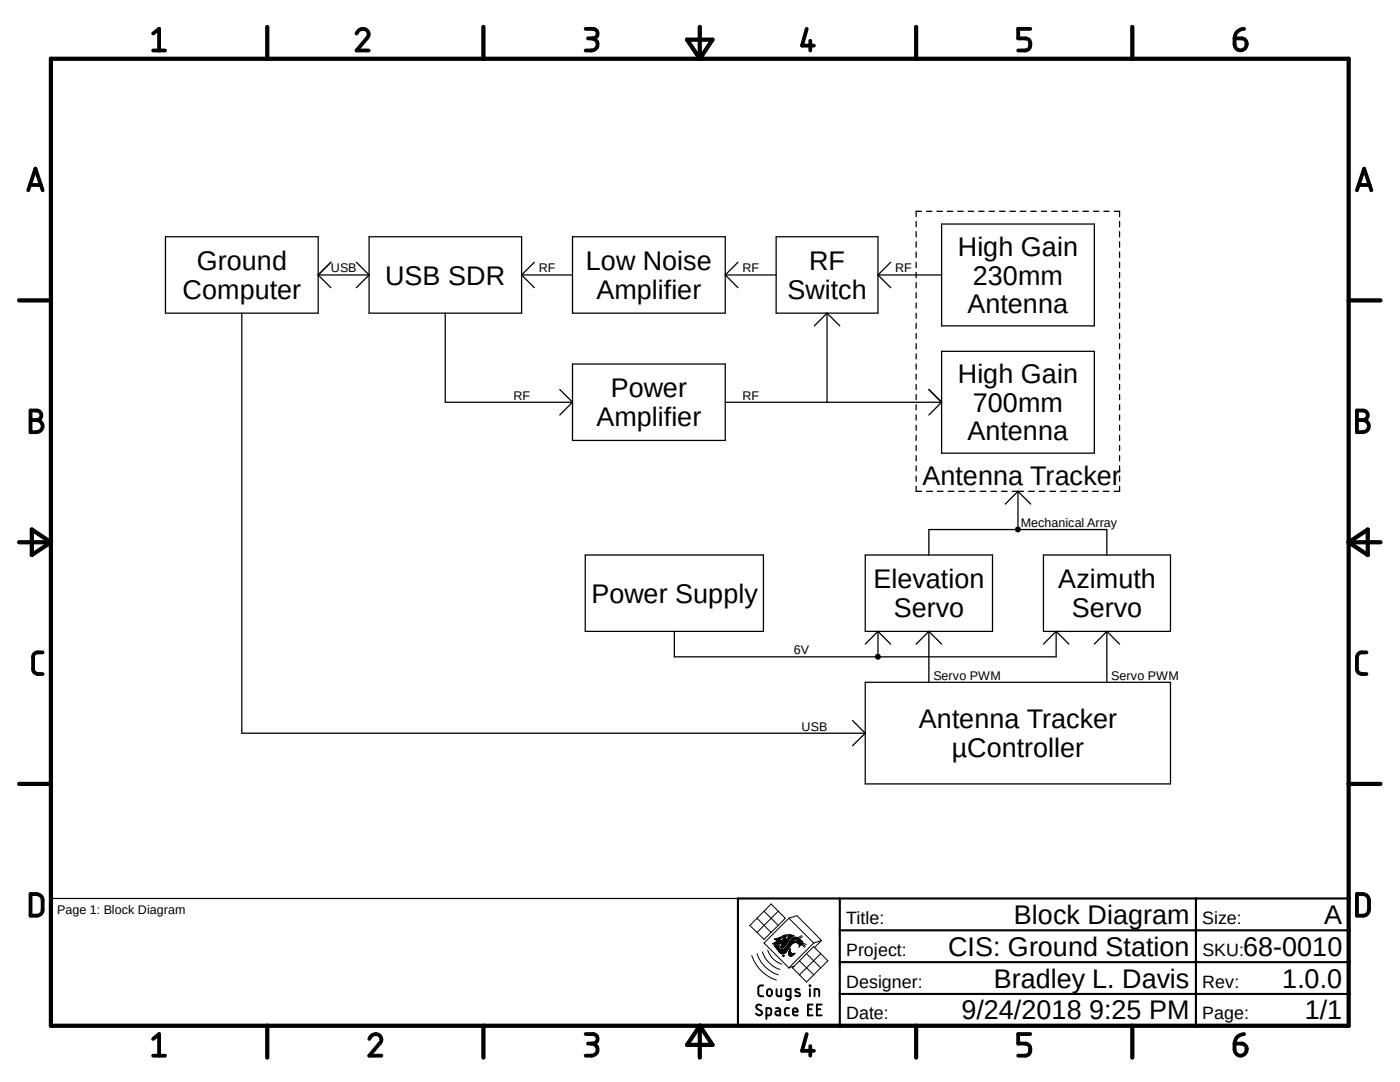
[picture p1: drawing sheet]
<svg xmlns="http://www.w3.org/2000/svg" width="279mm" height="216mm" viewBox="0 0 279 216" stroke-linecap="round" stroke-linejoin="round" font-family="sans-serif">
<path d="M3.3 3.1l272.8 209.7M276.1 3.1l-272.8 209.7" fill="none" stroke="#fff" stroke-width=".2"/>
<g fill="none" stroke="#000" stroke-width=".25">
<path d="M33 47.2h30.5v15.3h-30.5zM63.5 54.9h10.2M63.5 54.9l2.5 2.5M66 52.3l-2.5 2.6M71.1 52.3l2.6 2.6M73.7 54.9l-2.6 2.5M73.7 47.2h30.4v15.3h-30.4zM104.1 54.9h10.2M104.1 54.9l2.5 2.5M106.6 52.3l-2.5 2.6M114.3 47.2h30.4v15.3h-30.4zM144.7 54.9h10.2"/>
<path d="M144.7 54.9l2.6 2.5M147.3 52.3l-2.6 2.6M154.9 47.2h20.3v15.3h-20.3zM175.2 54.9h12.7M175.2 54.9l2.6 2.5M177.8 52.3l-2.6 2.6M182.8 44.2v1.1M182.8 46.2v1.1M182.8 48.3v1M182.8 50.3v1.1M182.8 52.3v1.1M182.8 54.4v1"/>
<path d="M182.8 56.4v1M182.8 58.4v1.1M183.9 42.2h-1.1v1M184.9 42.2h1.1M187 42.2h1.1M187.9 44.7h30.5v20.3h-30.5zM189.1 42.2h1.1M191.1 42.2h1.1M193.3 42.2h1M195.3 42.2h1.1M197.4 42.2h1.1M199.5 42.2h1.1"/>
<path d="M201.5 42.2h1.1M203.6 42.2h1.1M205.7 42.2h1.1M207.8 42.2h1.1M209.9 42.2h1M212 42.2h1.1M214 42.2h1.1M216.1 42.2h1.1M218.2 42.2h1.1M220.3 42.2h1.1M222.4 42.2h1v1M223.4 44.2v1.1"/>
<path d="M223.4 46.2v1.1M223.4 48.3v1M223.4 50.3v1.1M223.4 52.3v1.1M223.4 54.4v1M223.4 56.4v1M223.4 58.4v1.1M48.3 62.5v83.8h124.4M88.9 62.5v17.8h25.4M111.7 77.7l2.6 2.6M114.3 72.6h30.4v15.3h-30.4zM165.1 62.5l-2.6 2.5"/>
<path d="M165.1 62.5l2.5 2.5M165.1 62.5v17.8M182.8 60.5v1M182.8 62.5v1M182.8 64.5v1M182.8 66.5v1.1M182.8 68.6v1M182.8 70.6v1M182.8 72.6v1.1M182.8 74.7v1M182.8 76.7v1M182.8 78.7v1.1"/>
<path d="M185.4 77.7l2.5 2.6M187.9 70.1h30.5v20.3h-30.5zM223.4 60.5v1M223.4 62.5v1M223.4 64.5v1M223.4 66.5v1.1M223.4 68.6v1M223.4 70.6v1M223.4 72.6v1.1M223.4 74.7v1M223.4 76.7v1M223.4 78.7v1.1"/>
<path d="M114.3 80.3l-2.6 2.5M144.7 80.3h43.2M182.8 97v1h1.1M182.8 80.8v1M182.8 82.8v1M182.8 84.8v1.1M182.8 86.9v1M182.8 88.9v1M182.8 90.9v1M182.8 93v1M182.8 95v1M185 98h1.1"/>
<path d="M187.1 98h1.1M187.9 80.3l-2.5 2.5M189.2 98h1.2M191.3 98h1.2M193.5 98h1.1M195.6 98h1.2M197.7 98h1.2M199.9 98h1.1M202 98h2.3M203.2 98v7.7M203.2 98l-2.6 2.6M203.2 98l2.5 2.6"/>
<path d="M205.3 98h1.1M207.4 98h1.1M209.5 98h1.2M211.7 98h1.1M213.8 98h1.1M215.9 98h1.1M218.1 98h1.1M220.2 98h1.1M223.4 80.8v1M223.4 82.8v1M223.4 84.8v1.1M223.4 86.9v1"/>
<path d="M223.4 88.9v1M223.4 90.9v1M223.4 93v1M223.4 95v1M223.4 97v1h-1.1M116.8 110.7h35.6v15.3h-35.6zM172.7 110.7h25.4v15.3h-25.4zM185.4 110.7v-5h35.5v5M208.2 110.7h25.4v15.3h-25.4zM134.6 126v5.1h76.2v-5.1M172.7 136.1h60.9v20.3h-60.9zM175.2 126l-2.5 2.5"/>
<path d="M175.2 126l2.6 2.5M175.2 126v5.1M185.4 126v10.1M185.4 126l2.5 2.5M185.4 126l-2.6 2.5M210.8 126l-2.6 2.5M210.8 126l2.5 2.5M220.9 126v10.1M220.9 126l-2.5 2.5M220.9 126l2.5 2.5M170.1 143.8l2.6 2.5M172.7 146.3l-2.6 2.5"/>
<path d="M10.2 179.3h137.1"/>
</g>
<g fill="#000">
<path d="M202.8 105.3l.4-.1 .3 .1 .2 .4-.2 .3-.3 .2-.4-.2-.2-.3z" fill-rule="evenodd"/>
<path d="M174.8 130.7l.4-.1 .4 .1 .1 .4-.1 .3-.4 .2-.4-.2-.1-.3z" fill-rule="evenodd"/>
</g>
<g fill="none" stroke="#000" stroke-width=".2">
<path d="M202.8 105.3l.4-.1 .3 .1 .2 .4-.2 .3-.3 .2-.4-.2-.2-.3zM174.8 130.7l.4-.1 .4 .1 .1 .4-.1 .3-.4 .2-.4-.2-.1-.3zM150 190.7a7.7 7.7 0 0 0 4.9 4.9M151.1 190.3a6.6 6.6 0 0 0 4.2 4.2M151.1 186.1l1.4 1.4 1.4-1.4M151.1 183.2l2.8 2.9M152.1 189.9a5.7 5.7 0 0 0 3.6 3.6M152.5 181.8l1.4-1.4 2.8 2.8-1.4 1.5M152.5 181.8l-2.9 2.9 1.5 1.4M152.5 181.8l2.8 2.9M153.2 189.6a4.4 4.4 0 0 0 2.8 2.8M154.3 188.3h1.6"/>
<path d="M154.3 188.3l.6 .1 1.3-.3-.2 .6M154.3 188.3h1.3M154.5 188.2l-.3 .1h.1M154.5 188.2h2.6M154.6 187.4h1.1M154.6 188.8h.8M154.7 188.1h2.4M154.7 188.9h.5M154.7 187.5h1M154.7 188.9l.7 1M154.8 189h.5M154.8 188h2.4"/>
<path d="M154.9 189.1h.4M154.9 187.6h.8M154.9 189.2h.5M154.9 187.3h.9M154.9 187.9l-.4 .3M154.9 187.9h2.3M155 187.8h.6M155 189.3h.5M155.1 189.4h.6M155.1 187.7h.6M155.2 189.6h2M155.2 187.2h.7"/>
<path d="M155.2 188.9l.1 .2M155.3 189.7h1.8M155.3 184.7l-1.4 1.4M155.3 181.8l-4.2 4.3M155.3 189.1l.5 .4M155.4 188.8l-.2 .1M155.4 189.8h1.6M155.4 189.9h1.5M155.4 188.8l-.9-.1 .2 .2M155.4 189.9l.2 .2M155.5 188.7h.1M155.5 187.1h.4"/>
<path d="M155.5 190h1.3M155.5 188.7h-.2M155.5 188.7l-.1 .1M155.6 190.1l.4 .2h.4M155.6 190.1h1.2M155.7 190.2h1M155.7 189h.7M155.7 188.9h.8M155.7 187h.2M155.8 188.8h.7M155.8 190.2h.8M155.8 189.1h.5"/>
<path d="M155.8 187.8h1.5M155.9 188.8h.7M155.9 186.9h.1M155.9 186.9l-.3 1 .6-.3M155.9 186.9l-1.3 .5 .6 .3-.3 .2M156 188.7h.7M156 188.6h.8M156 187.7h1.4M156 188.5h.8M156.1 188.4h.8M156.1 187.7h1.3M156.1 188.3h.9"/>
<path d="M156.2 188.3h.8M156.2 187.6h1.2M156.2 186.8h.7M156.2 186.8l.1 .3h.1l-.1 .3M156.3 190.8h.2M156.3 189.5h.9M156.3 187.5h.4M156.3 187h.5M156.3 186.9h.5M156.3 187.4l-.1 .2M156.3 187.4h.4M156.3 190.8h.1"/>
<path d="M156.3 187.3h.5M156.4 190.7l.1-.1v.2M156.4 187.2h.4M156.4 187.1h.4M156.4 186.7l-.2 .1M156.4 186.7h.5M156.5 190.8h-.2M156.5 189.4l-1.3 .1M156.5 189.4h.8M156.5 190.7h-.3l.1 .1M156.6 189.3l-.1 .1M156.6 189.3h.8"/>
<path d="M156.7 189.2h.7M156.7 186.6h.3l-.1 .3h-.7M156.7 186.6l-.3 .1M156.7 186.6h.3M156.7 190.2l-.4 .1M156.7 187.4l.1 .2 .1-.1M156.8 189.1h.7M156.8 186.9l-.1 .5M156.8 188.5l-.4 .5a.51 .51 0 0 1-.7 0l.3-.3M156.8 189h.8M156.9 189l-.3 .3M156.9 190l-.2 .2"/>
<path d="M156.9 188.9h.7M156.9 187.5h.6M157 188.8h.6M157 187.4h.6M157.1 188.8h.6M157.1 188.8l-.2 .2M157.1 187.3h.5M157.1 188.7h.7M157.2 188.6h.7M157.2 187.2l-.3 .3M157.2 188.5h.7M157.2 187.2h.5"/>
<path d="M157.3 188.4h.7M157.3 187.8l-.5 .7M157.3 187.1h.5M157.3 186.7h1.1M157.3 186.6h.8M157.4 190.3v.3M157.4 190.1v.2M157.4 190.4h1.1M157.4 190.3h1.1M157.4 190.2h.6M157.4 190.2h.5M157.4 188.3h.7"/>
<path d="M157.4 187h.5M157.4 190.5h1M157.4 190.1h.4M157.4 190h.4M157.4 186.9h.8M157.4 188.3h.8M157.4 186.9h.6M157.4 183.2l5 5M157.4 183.2l-4.9 5 5 5M157.4 183.2l1.6-.5 5 5M157.4 190.6h.9M157.4 189.9h.3"/>
<path d="M157.4 186.8l-.2 .4M157.4 188.2h.9M157.5 189.8h.2M157.5 188.1h1.7M157.5 188.1l-.4 .7M157.5 190.7h.7M157.5 189.7h.2M157.6 189.7h.1M157.6 188h1.4M157.6 189.6l.1-.3v.4M157.6 189.6l-.2 .5M157.6 189.6h.1"/>
<path d="M157.6 187.9h1.4M157.6 189.5h.1M157.6 187.8h1.2M157.7 190.8h.3M157.7 189.7l.1 .3M157.7 189.4h.1M157.7 187.7l-.2 .4M157.7 187.7h.4M157.8 190l.3 .3 .6-.1-.7 .6-.6-.2M157.8 187.7h.3M157.9 187.6h.3M157.9 187.5h.5"/>
<path d="M158 187.4h1.6M158.1 187.3h1.3M158.2 186.9l-.9 .9M158.2 187.2h1.1M158.3 186.8h-1v-.3l1.2 .2-.3 .2M158.3 187.1h.9M158.3 187.1a1.08 1.08 0 0 1 1.4 .4l.5 .4M158.3 187.1l-.6 .6M158.5 190.2h.1M158.7 188.1a2.43 2.43 0 0 0-1.6 1.6l-.2 .3M158.8 187.5h.9M159 187.6h.8"/>
<path d="M159 188.1l.2 .1M159.1 187.7h.8M159.1 187.7l-.5-.3-.6 .3 .7 .1 .5 .4M159.1 187.7l.2 .2M159.2 187.7h.8M159.2 188.2l.3 .3M159.3 187.8h.8M159.3 188.2h.1M159.3 188.3h.8M159.3 187.9h.9M159.3 187.9l.1 .1M159.4 188.3h.6"/>
<path d="M159.4 188.2h.7M159.4 188.1h.7M159.4 188h.8M159.4 188v.2M159.5 188.4h.5M159.5 188.8l-.1 .3M159.5 188.6h.3M159.5 188.5h.4M159.5 188.5l.1 .2M159.6 191.7l-1.4 1.4 1.4 1.4M159.6 191.7l2.8 2.8M159.6 188.8h.1"/>
<path d="M159.6 188.7h.1M159.6 188.7l-.1 .1M159.7 188.7l-.2 .1M159.8 188.6l-.1 .1M159.9 188.4l.7 .6M160 186.7l-.8 .5M160 188.4l-.2 .2M160.1 188.3l.6 .5M160.1 188.3l-.1 .1M160.1 188.1l.8 .4M160.1 186.9l-.6 .4M160.2 187.9l-.1 .4"/>
<path d="M161 190.3l1.4-1.4 2.8 2.8-1.4 1.4M161 190.3l-1.4 1.4M161 190.3l2.8 2.8M162.4 188.2l-5 4.9 1.1-.3M163.8 193.1l-2.8 2.9-1.4-1.5M163.8 190.3l-4.2 4.2M164 187.7l-1.6 .5M164 187.7l-1.4 1.4"/>
</g>
<g fill="none" stroke="#000" stroke-width=".85">
<path d="M10.2 11.7h259v193h-259zM53.3 5.4v6.3M96.5 5.4v6.3M137.1 7.9h5.1l-2.5 3.8zM139.7 5.4v6.3M182.8 5.4v6.3M226 5.4v6.3M3.8 59.9h6.4M269.2 59.9h6.3M3.8 108.2h6.4M6.3 105.7l3.9 2.5-3.9 2.5zM269.2 108.2h6.3"/>
<path d="M269.2 108.2l3.8-2.5v5zM3.8 156.4h6.4M269.2 156.4h6.3M53.3 204.7v6.3M96.5 204.7v6.3M139.7 204.7v6.3M139.7 204.7l2.5 3.8h-5.1zM182.8 204.7v6.3M226 204.7v6.3"/>
</g>
<g fill="none" stroke="#000" stroke-width=".76">
<path d="M30.6 6.7l1.1-.9v4.3M30.6 10.1h2.3M71.2 6.7a1.19 1.19 0 0 1 1.5-.9 1.19 1.19 0 0 1 .7 1.6l-2.2 2.7h2.4M116.9 5.8h1.4a.95 .95 0 0 1 1 .9 .95 .95 0 0 1-1 1h-1M118.1 7.7a1.21 1.21 0 0 1 1.2 1.2 1.21 1.21 0 0 1-1.2 1.2h-1.2M161 5.8l-.9 3.3h2.3M161.7 8.1v2M205.6 5.8h-2.4v1.9h1.4a1.23 1.23 0 0 1 1 1.2 1.23 1.23 0 0 1-1 1.2h-1.4M246.4 7.7h1.4a1.2 1.2 0 0 1 1 1.3 1.2 1.2 0 0 1-1.3 1 1.2 1.2 0 0 1-1.1-1.2zM248.3 5.8a1.88 1.88 0 0 0-1.9 1.9M5.6 38l1.5-4.3 1.4 4.3M6 36.9h2.2"/>
<path d="M270.8 38l1.4-4.3 1.5 4.3M271.2 36.9h2.1M6.1 81.9h1.2a.95 .95 0 0 1 1 1 .95 .95 0 0 1-1 .9 1.21 1.21 0 0 1 1.2 1.2 1.21 1.21 0 0 1-1.2 1.2h-1.2zM6.1 83.8h1.2M270.8 81.9h1.2a.95 .95 0 0 1 1 1 .95 .95 0 0 1-1 .9 1.21 1.21 0 0 1 1.2 1.2 1.21 1.21 0 0 1-1.2 1.2h-1.2zM270.8 83.8h1.2M8.5 130.2h-1a.87 .87 0 0 0-.9 .9v2.4a.97 .97 0 0 0 .9 1h1M272.7 130.2h-.9a.94 .94 0 0 0-1 .9v2.4a.97 .97 0 0 0 1 1h.9M6.1 178.4a2.22 2.22 0 0 1 2.2 .5l.2 .7v1.9a1.13 1.13 0 0 1-1.2 1.2h-1.2zM270.8 178.4a2.07 2.07 0 0 1 2.2 .5l.2 .7v1.9a1.21 1.21 0 0 1-1.2 1.2h-1.2zM30.6 207.3l1.1-1v4.4M30.6 210.7h2.3"/>
<path d="M73.7 207.3a1.19 1.19 0 0 1 1.5-1 1.19 1.19 0 0 1 .7 1.7l-2.2 2.7h2.4M116.9 206.3h1.4a.95 .95 0 0 1 1 1 .95 .95 0 0 1-1 .9h-1M118.1 208.2a1.21 1.21 0 0 1 1.2 1.2 1.21 1.21 0 0 1-1.2 1.3h-1.2M161 206.3l-.9 3.4h2.3M161.7 208.7v2M205.6 206.3h-2.4v1.9h1.4a1.23 1.23 0 0 1 1 1.2 1.23 1.23 0 0 1-1 1.3h-1.4M246.4 208.2h1.4a1.2 1.2 0 0 1 1 1.4 1.2 1.2 0 0 1-1.3 1 1.2 1.2 0 0 1-1.1-1.1zM248.3 206.3a1.88 1.88 0 0 0-1.9 1.9"/>
</g>
<path d="M167.6 179.3v25.4M238.7 179.3v25.4M269.2 179.3h-121.9v25.4M167.6 198.3h101.6M167.6 192h101.6M167.6 185.6h101.6" fill="none" stroke="#000" stroke-width=".42"/>
<g fill="none" stroke="#000" stroke-width=".38">
<path d="M152.3 196.6l-.7 .1-.3 .4 .1 1.4 .4 .3h.5M153.2 197.6a.49 .49 0 0 1 .5-.2 .49 .49 0 0 1 .4 .4v.5a.49 .49 0 0 1-.5 .5 .49 .49 0 0 1-.5-.5zM155 197.4v1l.3 .4h.6v-1.4M157.8 198.8h-.6l-.3-.2-.1-.9 .2-.3h.8v1.7l-.4 .4h-.4M159.6 197.4a.61 .61 0 0 0-.9 .2l.2 .4 .6 .2 .2 .3a.63 .63 0 0 1-1 .2M161.6 196.6l.1 .1zM161.6 197.4v1.4M162.6 198.8v-1.4h.6l.2 .1 .1 1.3M151.9 200.6a.6 .6 0 0 0-1 .3l.3 .4 .6 .4a.54 .54 0 0 1 .1 .8 .54 .54 0 0 1-.8-.1l-.2-.1M153 202.6h.5l.3-.2 .1-.9-.2-.3h-.7v2.1M154.9 201.2h.6l.2 .3v1.1h-.5a.42 .42 0 0 1-.5-.4 .42 .42 0 0 1 .5-.4h.5M157.5 201.2h-.7l-.2 .3 .1 .9 .3 .2h.5"/>
<path d="M158.2 201.9h1a.49 .49 0 0 0-.3-.7 .49 .49 0 0 0-.7 .4l.1 .8 .3 .2h.6M161.2 201.4h.8M162.2 200.4h-1v2.2h1M163 201.4h.7M164 200.4h-1v2.2h1"/>
</g>
<g font-size="5.4">
<text x="39.3" y="53.9">Ground</text>
<text x="116.9" y="53.9">Low Noise</text>
<text x="161.5" y="53.9">RF</text>
<text x="191.2" y="51.1">High Gain</text>
<text x="36.4" y="59.6">Computer</text>
<text x="76.9" y="56.8">USB SDR</text>
<text x="119" y="59.6">Amplifier</text>
<text x="157.1" y="59.6">Switch</text>
<text x="194.1" y="56.8">230mm</text>
<text x="193.1" y="62.5">Antenna</text>
<text x="191.2" y="76.5">High Gain</text>
<text x="121.9" y="79.3">Power</text>
<text x="194.1" y="82.2">700mm</text>
<text x="119" y="85">Amplifier</text>
<text x="193.1" y="87.9">Antenna</text>
<text x="184.1" y="96.8">Antenna Tracker</text>
<text x="174.3" y="117.4">Elevation</text>
<text x="211.2" y="117.4">Azimuth</text>
<text x="118" y="120.3">Power Supply</text>
<text x="178.4" y="123.1">Servo</text>
<text x="213.9" y="123.1">Servo</text>
<text x="183.4" y="145.3">Antenna Tracker</text>
<text x="189.9" y="151">µController</text>
<text x="202.4" y="184.4">Block Diagram</text>
<text x="264.3" y="184.4">A</text>
<text x="189.2" y="190.7">CIS: Ground Station</text>
<text x="248.1" y="190.7">68-0010</text>
<text x="198.3" y="197.1">Bradley L. Davis</text>
<text x="255.9" y="197.1">1.0.0</text>
<text x="191.9" y="203.4">9/24/2018 9:25 PM</text>
<text x="260.4" y="203.4">1/1</text>
</g>
<g font-size="3.6">
<text x="168.9" y="184.4">Title:</text>
<text x="239.9" y="184.4">Size:</text>
<text x="168.9" y="190.7">Project:</text>
<text x="240" y="190.7">SKU:</text>
<text x="168.9" y="197.1">Designer:</text>
<text x="239.9" y="197.1">Rev:</text>
<text x="168.9" y="203.4">Date:</text>
<text x="239.9" y="203.4">Page:</text>
</g>
<g font-size="2.5">
<text x="66" y="54.4">USB</text>
<text x="107.5" y="54.4">RF</text>
<text x="148.2" y="54.4">RF</text>
<text x="178.6" y="54.4">RF</text>
<text x="102.4" y="79.8">RF</text>
<text x="148.2" y="79.8">RF</text>
<text x="203.7" y="105.2">Mechanical Array</text>
<text x="158.5" y="130.6">6V</text>
<text x="186.3" y="135.6">Servo PWM</text>
<text x="221.8" y="135.6">Servo PWM</text>
<text x="160" y="145.8">USB</text>
<text x="11.4" y="182.3">Page 1: Block Diagram</text>
</g>
</svg>
